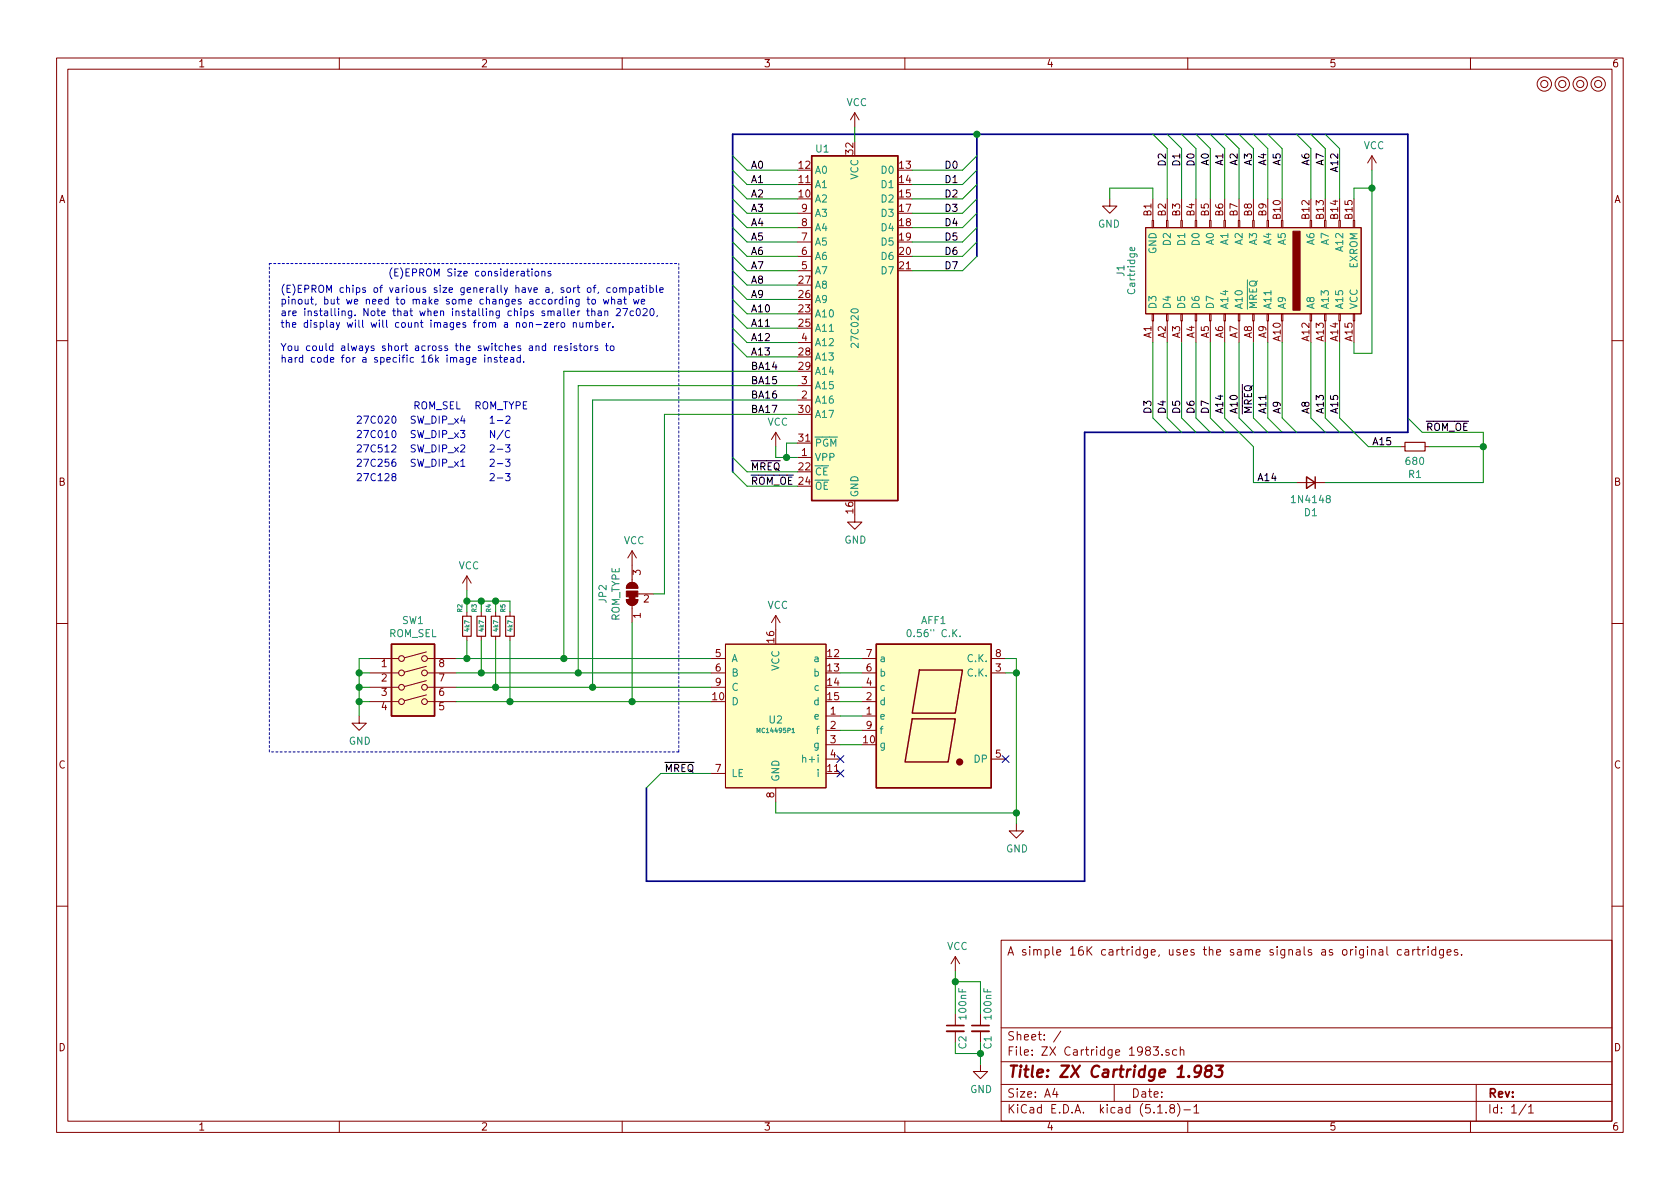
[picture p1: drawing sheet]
<svg xmlns="http://www.w3.org/2000/svg" width="297mm" height="210mm" viewBox="0 0 297 210" stroke-linecap="round" stroke-linejoin="round" font-family="sans-serif">
<g fill="none" stroke="#840000" stroke-width=".18">
<path d="M10 10.3h277v189.9h-277zM12 12.2h273v186.1h-273zM60 10.3v1.9M110 10.3v1.9M151.1 19.9l-.7 1.3M151.1 19.9v2.6M151.1 19.9l.8 1.3M160 10.3v1.9M210 10.3v1.9M260 10.3v1.9M141 37.7h2.5M196.2 35.2v1.2h-1.3l1.3 1.3 1.3-1.3h-1.3"/>
<path d="M203.7 39h.3v1.3h-.3zM203.8 35.2v3.8M206.2 39h.3v1.3h-.3zM206.4 35.2v3.8M208.8 39h.2v1.3h-.2zM208.9 35.2v3.8M211.3 39h.3v1.3h-.3zM211.5 35.2v3.8M213.9 39h.2v1.3h-.2zM214 35.2v3.8M216.4 39h.3v1.3h-.3zM216.5 35.2v3.8"/>
<path d="M218.9 39h.3v1.3h-.3zM219.1 35.2v3.8M221.5 39h.2v1.3h-.2zM221.6 35.2v3.8M224 39h.3v1.3h-.3zM224.2 35.2v3.8M226.6 39h.2v1.3h-.2zM226.7 35.2v3.8M231.6 39h.3v1.3h-.3zM231.8 35.2v3.8M234.2 39h.2v1.3h-.2zM234.3 35.2v3.8"/>
<path d="M236.7 39h.3v1.3h-.3zM236.9 35.2v3.8M239.3 39h.2v1.3h-.2zM239.4 35.2v3.8M242.6 27.6l-.8 1.2M242.6 27.6v2.5M242.6 27.6l.7 1.2M141 47.9h2.5M141 45.3h2.5M141 42.8h2.5M141 40.3h2.5M202.6 40.3h38.1v15.2h-38.1z"/>
<path d="M203.7 55.5h.3v1.3h-.3zM203.8 56.8v3.8M206.2 55.5h.3v1.3h-.3zM206.4 56.8v3.8M208.8 55.5h.2v1.3h-.2zM208.9 56.8v3.8M211.3 55.5h.3v1.3h-.3zM211.5 56.8v3.8M213.9 55.5h.2v1.3h-.2zM214 56.8v3.8M216.4 55.5h.3v1.3h-.3zM216.5 56.8v3.8"/>
<path d="M218.9 55.5h.3v1.3h-.3zM219.1 56.8v3.8M221.5 55.5h.2v1.3h-.2zM221.6 56.8v3.8M224 55.5h.3v1.3h-.3zM224.2 56.8v3.8M226.6 55.5h.2v1.3h-.2zM226.7 56.8v3.8M231.6 55.5h.3v1.3h-.3zM231.8 56.8v3.8M234.2 55.5h.2v1.3h-.2zM234.3 56.8v3.8"/>
<path d="M236.7 55.5h.3v1.3h-.3zM236.9 56.8v3.8M239.3 55.5h.2v1.3h-.2zM239.4 56.8v3.8M10 60.2h2M137.2 76.4l-.8 1.3M137.2 76.4v2.6M137.2 76.4l.7 1.3M141 70.7h2.5M141 68.2h2.5M141 60.6h2.5M247.6 79h.8"/>
<path d="M252 79h.7M285 60.2h2M111.8 97.4l-.8 1.3M111.8 97.4v5.6M111.8 97.4l.7 1.3M141 80.9h2.5M151.1 91.1v1.2h1.3l-1.3 1.3-1.2-1.3h1.2M229.2 85.3h5.1M10 110.3h2M65.4 116.5h5.1M65.4 119h5.1M75.4 117.8l-3.9 1.1"/>
<path d="M75.4 115.3l-3.9 1M75.6 116.5h5M75.6 119h5M82.5 101.8l-.7 1.3M82.5 101.8v2.6M82.5 108.2v.8M82.5 112.5v.8M82.5 101.8l.8 1.3M85.1 108.2v.8M85.1 112.5v.8M87.6 108.2v.8M87.6 112.5v.8"/>
<path d="M90.2 108.2v.8M90.2 112.5v.8M110.7 106h2.1a1.02 1.02 0 0 1-1 1.1 1.02 1.02 0 0 1-1.1-1.1zM111 103.3a1.02 1.02 0 0 1 1.1-.3 1.02 1.02 0 0 1 .7 1h-2.1zM111.8 107.1v3M112.8 105h2.8M125.7 116.5h2.6M125.7 119h2.6M128.3 113.9h17.7v25.4h-17.7zM137.2 108.8v2.6M137.2 108.8l-.8 1.3M137.2 108.8l.7 1.3"/>
<path d="M152.4 116.5h2.5M152.4 119h2.5M175.3 116.5h2.5M175.3 119h2.5M285 110.3h2M63.5 126.6v1.3h1.3l-1.3 1.3-1.3-1.3h1.3M65.4 121.5h5.1M65.4 124.1h5.1M75.4 122.9l-3.9 1M75.4 120.4l-3.9 1M75.6 121.5h5M75.6 124.1h5"/>
<path d="M125.7 121.5h2.6M125.7 136.8h2.6M137.2 139.3v2.6M146 126.6h2.6M146 129.2h2.6M146 131.7h2.6M146 134.2h2.6M152.4 121.5h2.5M152.4 124.1h2.5M152.4 126.6h2.5M152.4 129.2h2.5M175.3 134.2h2.5"/>
<path d="M179.7 145.7v1.2h1.3l-1.3 1.3-1.3-1.3h1.3M10 160.2h2M168.9 169.2l-.8 1.2M168.9 169.2v2.5M168.9 179.3v2.1M168.9 169.2l.8 1.2M173.4 179.3v2.1M177 166.3h108v32h-108zM241.8 167.4v.2M241.8 167.9v1M242.5 168h.1a.37 .37 0 0 1 .6 .1v.8M242.5 167.9v1"/>
<path d="M243.9 168h.5l.1 .9M244.5 168.3h-.5l-.2 .2 .2 .4 .5-.1M245.2 167.4v1.3l.2 .2M247.8 168l-.4-.1-.3 .3v.6l.3 .1 .4-.1M248.4 168h.6l.1 .9M249.1 168.3h-.5a.29 .29 0 0 0-.2 .3 .29 .29 0 0 0 .2 .3l.5-.1M249.8 167.9v1M250.2 167.9l-.4 .3M250.5 167.9h.6M250.7 167.4v1.3l.4 .2M251.6 167.9v1M252 167.9l-.4 .3"/>
<path d="M252.5 167.4v.2M252.5 167.9v1M253.8 168l-.4-.1-.3 .3 .1 .6 .2 .1 .4-.1M253.8 167.4v1.5M255.2 167.9v1.2l-.3 .3-.3-.1M255.2 168l-.4-.1-.3 .3 .1 .6 .2 .1 .4-.1M255.9 168.4l.7-.1-.1-.3-.4-.1-.2 .2v.7h.6M257.7 168a.37 .37 0 0 0-.6 .1l.1 .2 .5 .2 .1 .1-.2 .3-.5-.1M258.4 168.8v.1M285 160.2h2M60 198.3v1.9M110 198.3v1.9"/>
<path d="M160 198.3v1.9M168.9 182.4v2M173.4 188.2v1.3h1.2l-1.2 1.2-1.3-1.2h1.3M173.4 182.4v2M177 194.8h108M177 191.8h108M177 187.8h108M177 181.8h108M186.5 192.5l-.4 1h1M186.8 193v1M187.6 182.3l-1.3 2M197 191.8v3"/>
<path d="M203.9 185.1h.9l-.5 .6 .4 .1v.7l-.2 .1-.6-.1M204.7 196.8h.8M205.5 186.5v.1M206.2 196.7v.1M206.7 185.7l-.4-.1-.2 .2 .1 .2 .5 .2v.3h-.6M207.1 196l-.3-.3 .2-.3a.48 .48 0 0 1 .6 .1l-.1 .4a.52 .52 0 0 0-.6 .2 .52 .52 0 0 0 .1 .6l.4 .1 .2-.1 .1-.4-.3-.3M208.1 185.7l-.5-.1-.3 .3 .1 .6 .2 .1 .5-.1M208.2 195.1a1.71 1.71 0 0 1 0 2.3M208.7 185.7l.2-.1 .3 .1 .1 .9M208.7 185.1v1.5M209.3 196.3h1.2M210 198.3v1.9"/>
<path d="M211.1 195.8l.4-.5v1.5M211.1 196.8h.9M260 198.3v1.9M261 191.8v6.5M269.8 195.2l-1.2 2M270.3 195.8l.4-.5v1.5M270.3 196.8h.8"/>
<circle cx="273" cy="14.9" r=".63"/>
<circle cx="273.1" cy="14.9" r="1.27"/>
<circle cx="276.2" cy="14.9" r=".63"/>
<circle cx="276.2" cy="14.9" r="1.27"/>
<circle cx="279.4" cy="14.9" r=".63"/>
<circle cx="279.4" cy="14.9" r="1.27"/>
<circle cx="282.6" cy="14.9" r=".63"/>
<circle cx="282.6" cy="14.9" r="1.27"/>
<circle cx="71" cy="116.5" r=".51"/>
<circle cx="71" cy="119" r=".51"/>
<circle cx="75.1" cy="116.5" r=".51"/>
<circle cx="75.1" cy="119" r=".51"/>
<circle cx="71" cy="121.5" r=".51"/>
<circle cx="71" cy="124.1" r=".51"/>
<circle cx="75.1" cy="124.1" r=".51"/>
<circle cx="75.1" cy="121.5" r=".51"/>
</g>
<path d="M212.3 189.3l-.1 .2a.68 .68 0 0 1-.9 0v-.7a.66 .66 0 0 1 .9-.3l.1 .1a1.5 1.5 0 0 1-.7 1.8h-.4M213.5 189.3l-.3-.2a.46 .46 0 0 1 .4-.7l.5 .1 .2 .4a.69 .69 0 0 1-.8 .4 .65 .65 0 0 0-.3 1 .65 .65 0 0 0 .8 0 .65 .65 0 0 0 0-.9l-.1-.1M215 188.4h1.3l-.8 .8a.52 .52 0 0 1 .6 .4v.5l-.3 .2-.7 .1-.3-.1" fill="none" stroke="#840000" stroke-width=".41"/>
<path d="M248.4 78.2h3.6v1.6h-3.6zM81.8 109h1.5v3.5h-1.5zM84.3 109h1.6v3.5h-1.6zM86.9 109h1.5v3.5h-1.5zM89.4 109h1.5v3.5h-1.5z" fill="none" stroke="#840000" stroke-width=".2"/>
<g fill="#ffffc2" stroke="#ffffc2" stroke-width=".18">
<path d="M69.2 113.9h7.6v12.7h-7.6z"/>
<path d="M128.3 113.9h17.7v25.4h-17.7z"/>
<path d="M154.9 113.9h20.4v25.4h-20.4z"/>
<path d="M143.5 27.6h15.2v60.9h-15.2z"/>
<path d="M202.6 40.3h38.1v15.2h-38.1z"/>
</g>
<path d="M143.5 27.6h15.2v60.9h-15.2zM231 84.3l1.5 1-1.5 1.1zM232.5 84.3v2.1M69.2 113.9h7.6v12.7h-7.6zM154.9 113.9h20.4v25.4h-20.4zM162.6 118.5h7.6l-1.3 7.6h-7.6zM161.3 127.1h7.6l-1.3 7.6h-7.6z" fill="none" stroke="#840000" stroke-width=".25"/>
<path d="M200.6 43.8v.3l-.1 .2h-.7v-.5l.3-.1 .1 .6M160.5 111.4l.2-.1a.69 .69 0 0 1 .4 .7 .69 .69 0 0 1-.4 .6l-.3-.2v-.3zM169.7 112.5v.1M140 129.6h.5M141.9 134.1l.2-.1h.3l.1 .8M141.9 133.5v1.3" fill="none" stroke="#008484" stroke-width=".18"/>
<circle cx="169.7" cy="134.7" r=".51" fill="#840000" stroke="#840000" stroke-width=".25"/>
<g fill="#840000" stroke="#840000" stroke-width=".18">
<path d="M110.7 106h2.1a1.02 1.02 0 0 1-1 1.1 1.02 1.02 0 0 1-1.1-1.1z"/>
<path d="M111 103.3a1.02 1.02 0 0 1 1.1-.3 1.02 1.02 0 0 1 .7 1h-2.1z"/>
<path d="M111.3 105.5h1v.5h-1z"/>
<path d="M110.7 104.5h2.1v1h-2.1z"/>
<path d="M228.6 40.9h1.3v14h-1.3z"/>
</g>
<path d="M167.4 182.4h3M171.8 182.4h3.1" fill="none" stroke="#840000" stroke-width=".33"/>
<path d="M167.4 181.4h3M171.8 181.4h3.1" fill="none" stroke="#840000" stroke-width=".3"/>
<path d="M47.6 46.6h72.4M47.6 133v-86.4M120 133v-86.4M120 133h-72.4" fill="none" stroke="#0000c2" stroke-width=".18" stroke-dasharray=".4 .4"/>
<path d="M172.7 23.7v21.6M129.5 83.4v-59.7h119.4v52.7h-57.1v79.4h-77.5v-16.5" fill="none" stroke="#000084" stroke-width=".3"/>
<g fill="none" stroke="#008400" stroke-width=".18">
<path d="M129.5 37.7l2.6 2.6h8.9M129.5 27.6l2.6 2.5h8.9M129.5 30.1l2.6 2.5h8.9M129.5 32.6l2.6 2.6h8.9M129.5 35.2l2.6 2.5h8.9M151.1 22.5v2.5M172.7 37.7l-2.5 2.6h-8.9M172.7 27.6l-2.5 2.5h-8.9M172.7 30.1l-2.5 2.5h-8.9M172.7 32.6l-2.5 2.6h-8.9M172.7 35.2l-2.5 2.5h-8.9M196.2 35.2v-1.9h7.6v1.9"/>
<path d="M203.8 23.7l2.6 2.6v8.9M206.4 23.7l2.5 2.6v8.9M208.9 23.7l2.6 2.6v8.9M211.5 23.7l2.5 2.6v8.9M214 23.7l2.5 2.6v8.9M216.5 23.7l2.6 2.6v8.9M219.1 23.7l2.5 2.6v8.9M221.6 23.7l2.6 2.6v8.9M224.2 23.7l2.5 2.6v8.9M229.2 23.7l2.6 2.6v8.9M231.8 23.7l2.5 2.6v8.9M234.3 23.7l2.6 2.6v8.9"/>
<path d="M242.6 33.3h-3.2v1.9M242.6 30.1v32.4h-3.2v-1.9M129.5 40.3l2.6 2.5h8.9M129.5 42.8l2.6 2.5h8.9M129.5 45.3l2.6 2.6h8.9M129.5 47.9l2.6 2.5h8.9M129.5 50.4l2.6 2.6h8.9M129.5 53l2.6 2.5h8.9M129.5 55.5l2.6 2.5h8.9M129.5 58l2.6 2.6h8.9M172.7 40.3l-2.5 2.5h-8.9M172.7 42.8l-2.5 2.5h-8.9"/>
<path d="M172.7 45.3l-2.5 2.6h-8.9M129.5 60.6l2.6 2.5h8.9M137.2 79v1.9h3.8M141 70.7h-36.2v50.8M141 68.2h-38.8v50.8M141 65.7h-41.3v50.8M141 78.4h-1.9v2.5M141 73.3h-23.5v31.7h-1.9M203.8 60.6v13.3l2.6 2.5M206.4 60.6v13.3l2.5 2.5M208.9 60.6v13.3l2.6 2.5M211.5 60.6v13.3l2.5 2.5"/>
<path d="M214 60.6v13.3l2.5 2.5M216.5 60.6v13.3l5.1 5.1v6.3h7.6M219.1 60.6v13.3l2.5 2.5M221.6 60.6v13.3l2.6 2.5M224.2 60.6v13.3l2.5 2.5M226.7 60.6v13.3l2.5 2.5M231.8 60.6v13.3l2.5 2.5M234.3 60.6v13.3l2.6 2.5M236.9 60.6v13.3l5 5.1h5.7M248.9 73.9l2.6 2.5h10.8v8.9h-28M252.7 79h9.6M129.5 83.4l2.6 2.6h8.9"/>
<path d="M129.5 80.9l2.6 2.5h8.9M63.5 119h1.9M65.4 116.5h-1.9v10.1M80.6 116.5h45.1M80.6 119h45.1M82.5 104.4v3.8M82.5 113.3v3.2M82.5 106.3h7.7v1.9M85.1 106.3v1.9M85.1 113.3v5.7M87.6 106.3v1.9M87.6 113.3v8.2"/>
<path d="M90.2 113.3v10.8M111.8 110.1v14M148.6 116.5h3.8M148.6 119h3.8M177.8 116.5h1.9v29.2M177.8 119h1.9M63.5 121.5h1.9M63.5 124.1h1.9M80.6 121.5h45.1M80.6 124.1h45.1M125.7 136.8h-8.9l-2.5 2.5M148.6 121.5h3.8"/>
<path d="M148.6 124.1h3.8M148.6 126.6h3.8M148.6 129.2h3.8M148.6 131.7h3.8M137.2 141.9v1.9h42.5M168.9 173.6h4.5v5.7M168.9 171.7v7.6M168.9 184.4v1.9h4.5M173.4 184.4v3.8"/>
</g>
<g fill="none" stroke="#0000c2" stroke-width=".18">
<path d="M94.1 47.5v.2M94.1 48v.8M94.7 48h.3l.2 .2v.4l-.2 .2h-.3l-.1-.2zM94.8 57.4h.9M95.8 48.1l.2-.1h.3v.8M95.8 48v.8M96.2 57h.7l-.7 .9h.7M97.3 57.4l.6-.1-.1-.2-.3-.1-.2 .2 .1 .6h.4M97.4 48h-.3l-.2 .2 .1 .1 .4 .2v.3h-.5M98.5 57v.9M98.8 57l-.3 .3M99.2 57.2l.2-.2 .4 .2v.5l-.1 .1-.3 .1-.2-.1z"/>
<path d="M101.4 57.2l.1-.2 .4 .1v.8M101.4 57v.9M102.2 55v.8M102.4 52.9l-.1 1.2-.1 .1-.3-.1M102.4 53l-.4-.1-.2 .3 .1 .5h.5M102.5 55h-.2l-.1 .2M102.5 57l.1 .8 .3 .1 .1-.1M103 57v.9M103.7 57.2l.1-.2 .3 .1 .1 .8M103.7 57v.9M103.7 55h.5M103.8 52.9h.5"/>
<path d="M103.9 54.6v1l.3 .2M104 50.9h.3l.1 .1v.7h-.3l-.3-.2zM104 52.5v1.1l.3 .2M104.2 57.2l.2-.2 .3 .1v.8M104.6 55.1l.2-.1h.3l.1 .8M104.6 54.6v1.2M104.7 53l.4-.1 .1 .2v.6l-.3 .1-.3-.3zM104.9 50.9h.5M105.4 50.4l-.3 .2v1.1M105.4 57.1l.3-.1 .3 .3-.2 .5h-.4M105.4 56.6v1.3M105.8 55h.4l.1 .8"/>
<path d="M105.8 51.7l-.1 .2M106.3 55.3h-.4l-.2 .2 .1 .3h.5M106.5 57.4l.5-.1v-.2l-.4-.1-.1 .2v.6h.5M106.7 52.9l.2 .9 .3-.6 .2 .6 .2-.9M106.9 55.1l.2-.1h.3l.1 .8M106.9 55v.8M107.6 57v.9M107.9 50.9h-.4l-.2 .2 .1 .6h.5M107.9 57l-.3 .3M108.1 53.1l.2-.2 .3 .1 .1 .8M108.1 52.5v1.3M108.4 57.8v.1"/>
<path d="M108.4 51l.2-.1 .4 .1v.5l-.1 .2h-.3l-.2-.1zM109 54.7l.5-.1 .2 .3v.2l-.8 .7h.8M109.3 53h.5v.8M109.6 51l.2-.1h.3v.8M109.6 50.9v.8M109.8 53.2l-.4 .1-.2 .2 .1 .2h.5M110.1 51l.2-.1h.3l.1 .8M110.1 54.6h.9l-.6 1.2M110.3 52.9h.4M110.4 52.5v1.1l.3 .2M111.3 50.9h.3l.3 .2-.1 .6h-.5M111.3 50.9v1.2"/>
<path d="M112 52.9l.2 .9 .3-.6 .2 .6 .3-.9M112 55h-.4l-.2 .2 .1 .6h.5M112.4 50.9h.5l.1 .8M112.6 54.7l.2-.1a.69 .69 0 0 1 .4 .6 .69 .69 0 0 1-.4 .6l-.2-.1-.1-.4zM113 51.2h-.5l-.1 .2v.3h.6M113.4 53.3l.6-.1-.1-.2-.3-.1-.2 .2 .1 .6h.4M113.4 50.9h.5M113.6 50.4v1.1l.3 .2M113.7 54.7l.5-.1 .2 .1v.2v.2l-.8 .7h.8M114.3 50.4v.2M114.3 50.9v.8M114.9 50.9h.4l.2 .2-.1 .6h-.5"/>
<path d="M114.9 50.4v1.3M115 54.7l.2-.1a.67 .67 0 0 1 .5 .6 .67 .67 0 0 1-.5 .6l-.2-.2-.1-.3zM116.1 50.4v1.1l.1 .2M116.2 55.8l-.1 .2M116.7 51.3l.6-.1-.1-.3h-.4l-.1 .1v.7h.5M69.3 78.8l.5-.1 .2 .3v.2l-.8 .7h.8M69.4 73.7l.2-.1a.67 .67 0 0 1 .4 .6 .67 .67 0 0 1-.4 .6l-.2-.1-.1-.3zM69.4 76.2l.2-.1a.67 .67 0 0 1 .4 .7 .67 .67 0 0 1-.4 .6l-.2-.1-.1-.4zM83.6 63.6l.6-.1-.1-.2-.3-.1-.2 .2v.6h.5M85.7 63.2v.9M86.3 63.3l.2-.1 .3 .1v.8M86.3 63.2v.9"/>
<path d="M87.9 63.3l-.3-.1-.2 .2 .1 .2 .4 .1v.3h-.5M88.3 63.2h.5M88.5 62.8v1.1l.3 .2M89.2 63.6l.5-.1v-.2l-.4-.1-.1 .2v.6h.5M89.4 78.7h.8l-.5 .4 .4 .2v.5l-.2 .1-.5-.1M89.5 73.7l.4-.1 .3 .3-.1 .2-.7 .7h.8M90.1 76.2a.6 .6 0 0 0-.8 .5 .6 .6 0 0 0 .6 .7l.2-.1M90.3 63.3h.5v.8M90.8 63.5l-.4 .1-.2 .1 .1 .3h.5M92 63.3l-.4-.1-.2 .2 .1 .6h.5M92 62.8v1.3M92.6 63.9v.2"/>
<path d="M98 61.2v.8M98.4 61.2h-.3l-.1 .2M98.8 61.6l.6-.1-.1-.3h-.4l-.1 .1v.6h.5M100.3 61.2h-.3l-.2 .1 .1 .2 .4 .1v.3h-.5M100.9 60.7v.2M100.9 61.2v.8M102 61.2h-.3l-.2 .1v.2l.5 .1v.3h-.5M102.4 61.2h.5M102.6 60.7v1.1l.3 .2M103.4 61.2h.3l.2 .2-.1 .5-.3 .1-.3-.2zM104.4 61.2v.8M104.8 61.2l-.4 .2"/>
<path d="M105.7 61.2h-.3l-.2 .1v.2l.5 .1v.3h-.5M107 61.2h.5M107.2 60.7v1.1l.3 .2M108 61.2h.3l.2 .1 .1 .5-.2 .1-.3 .1-.2-.1zM69.5 84.3l-.2-.1v-.3l.5-.2 .2 .2v.3l-.6 .1-.1 .2v.3l.2 .2h.3l.2-.2v-.4l-.2-.1M69.9 81.2l-.4 .1a.87 .87 0 0 0 0 1.2l.5-.2v-.5l-.5-.1-.2 .2M89.4 83.7h.8l-.5 .5 .4 .1v.6l-.2 .1-.5-.1M89.4 81.2h.8l-.5 .5 .4 .1v.5l-.2 .2-.5-.2"/>
</g>
<g fill="#008400" stroke="#008400" stroke-width=".25">
<circle cx="82.6" cy="116.5" r=".51"/>
<circle cx="82.6" cy="106.3" r=".51"/>
<circle cx="63.5" cy="124.1" r=".51"/>
<circle cx="242.6" cy="33.3" r=".51"/>
<circle cx="87.6" cy="106.3" r=".51"/>
<circle cx="111.8" cy="124.1" r=".51"/>
<circle cx="172.7" cy="23.7" r=".51"/>
<circle cx="85.1" cy="106.3" r=".51"/>
<circle cx="104.8" cy="121.5" r=".51"/>
<circle cx="102.2" cy="119" r=".51"/>
<circle cx="99.7" cy="116.5" r=".51"/>
<circle cx="139.1" cy="80.9" r=".51"/>
<circle cx="63.5" cy="119" r=".51"/>
<circle cx="63.5" cy="121.5" r=".51"/>
<circle cx="85.1" cy="119" r=".51"/>
<circle cx="87.6" cy="121.5" r=".51"/>
<circle cx="90.2" cy="124.1" r=".51"/>
<circle cx="168.9" cy="173.6" r=".51"/>
<circle cx="173.4" cy="186.3" r=".51"/>
<circle cx="262.3" cy="79" r=".51"/>
<circle cx="179.7" cy="119" r=".51"/>
<circle cx="179.7" cy="143.8" r=".51"/>
</g>
<path d="M148 136.2l1.2 1.2M148 133.6l1.2 1.2M149.2 136.2l-1.2 1.2M149.2 133.6l-1.2 1.2M177.2 133.6l1.2 1.2M178.4 133.6l-1.2 1.2" fill="none" stroke="#000084" stroke-width=".18"/>
<text font-size="2.8" fill="#840000" x="178" y="190.5">Title: ZX Cartridge 1.983</text>
<g font-size="2.1" fill="#840000">
<text x="178" y="169">A simple 16K cartridge, uses the same signals as original cartridges.</text>
<text x="178" y="184">Sheet: /</text>
<text x="178" y="186.7">File: ZX Cartridge 1983.sch</text>
<text x="178" y="196.9">KiCad E.D.A. kicad (5.1.8)-1</text>
<text x="178" y="194.1">Size: A4</text>
<text x="200" y="194.1">Date:</text>
<text x="263" y="194.1">Rev:</text>
<text x="263" y="196.9">Id: 1/1</text>
</g>
<g font-size="1.8" fill="#840000">
<text x="35" y="11.9">1</text>
<text x="85" y="11.9">2</text>
<text x="135" y="11.9">3</text>
<text x="185" y="11.9">4</text>
<text x="235" y="11.9">5</text>
<text x="285" y="11.9">6</text>
<text x="141.3" y="29.8">12</text>
<text x="150.9" y="27.2" transform="rotate(-90 150.9 27.2)">32</text>
<text x="159.1" y="29.8">13</text>
<text x="10.4" y="35.9">A</text>
<text x="141.3" y="34.9">10</text>
<text x="141.3" y="32.4">11</text>
<text x="159.1" y="32.4">14</text>
<text x="159.1" y="34.9">15</text>
<text x="285.4" y="35.9">A</text>
<text x="141.8" y="40">8</text>
<text x="141.8" y="37.5">9</text>
<text x="159.1" y="37.5">17</text>
<text x="159.1" y="40">18</text>
<text x="203.6" y="38.2" transform="rotate(-90 203.6 38.2)">B1</text>
<text x="206.1" y="38.2" transform="rotate(-90 206.1 38.2)">B2</text>
<text x="208.7" y="38.2" transform="rotate(-90 208.7 38.2)">B3</text>
<text x="211.2" y="38.2" transform="rotate(-90 211.2 38.2)">B4</text>
<text x="213.7" y="38.2" transform="rotate(-90 213.7 38.2)">B5</text>
<text x="216.3" y="38.2" transform="rotate(-90 216.3 38.2)">B6</text>
<text x="218.8" y="38.2" transform="rotate(-90 218.8 38.2)">B7</text>
<text x="221.4" y="38.2" transform="rotate(-90 221.4 38.2)">B8</text>
<text x="223.9" y="38.2" transform="rotate(-90 223.9 38.2)">B9</text>
<text x="226.4" y="38.7" transform="rotate(-90 226.4 38.7)">B10</text>
<text x="231.5" y="38.7" transform="rotate(-90 231.5 38.7)">B12</text>
<text x="234.1" y="38.7" transform="rotate(-90 234.1 38.7)">B13</text>
<text x="236.6" y="38.7" transform="rotate(-90 236.6 38.7)">B14</text>
<text x="239.1" y="38.7" transform="rotate(-90 239.1 38.7)">B15</text>
<text x="141.8" y="47.6">5</text>
<text x="141.8" y="45.1">6</text>
<text x="141.8" y="42.5">7</text>
<text x="159.1" y="42.5">19</text>
<text x="159.1" y="45.1">20</text>
<text x="159.1" y="47.6">21</text>
<text x="141.3" y="52.7">26</text>
<text x="141.3" y="50.2">27</text>
<text x="141.3" y="55.2">23</text>
<text x="141.3" y="57.8">25</text>
<text x="203.6" y="59.8" transform="rotate(-90 203.6 59.8)">A1</text>
<text x="206.1" y="59.8" transform="rotate(-90 206.1 59.8)">A2</text>
<text x="208.7" y="59.8" transform="rotate(-90 208.7 59.8)">A3</text>
<text x="211.2" y="59.8" transform="rotate(-90 211.2 59.8)">A4</text>
<text x="213.7" y="59.8" transform="rotate(-90 213.7 59.8)">A5</text>
<text x="216.3" y="59.8" transform="rotate(-90 216.3 59.8)">A6</text>
<text x="218.8" y="59.8" transform="rotate(-90 218.8 59.8)">A7</text>
<text x="221.4" y="59.8" transform="rotate(-90 221.4 59.8)">A8</text>
<text x="223.9" y="59.8" transform="rotate(-90 223.9 59.8)">A9</text>
<text x="141.3" y="62.9">28</text>
<text x="141.3" y="65.4">29</text>
<text x="141.8" y="60.3">4</text>
<text x="226.4" y="60.3" transform="rotate(-90 226.4 60.3)">A10</text>
<text x="231.5" y="60.3" transform="rotate(-90 231.5 60.3)">A12</text>
<text x="234.1" y="60.3" transform="rotate(-90 234.1 60.3)">A13</text>
<text x="236.6" y="60.3" transform="rotate(-90 236.6 60.3)">A14</text>
<text x="239.1" y="60.3" transform="rotate(-90 239.1 60.3)">A15</text>
<text x="141.8" y="70.5">2</text>
<text x="141.8" y="67.9">3</text>
<text x="141.3" y="73">30</text>
<text x="141.3" y="83.2">22</text>
<text x="141.3" y="78.1">31</text>
<text x="141.8" y="80.6">1</text>
<text x="10.4" y="85.9">B</text>
<text x="285.4" y="85.9">B</text>
<text x="150.9" y="90.7" transform="rotate(-90 150.9 90.7)">16</text>
<text x="113.3" y="101.7" transform="rotate(-90 113.3 101.7)">3</text>
<text x="113.8" y="106.5">2</text>
<text x="113.3" y="109.3" transform="rotate(-90 113.3 109.3)">1</text>
<text x="136.9" y="113.6" transform="rotate(-90 136.9 113.6)">16</text>
<text x="67.5" y="118">1</text>
<text x="77.6" y="118">8</text>
<text x="126.5" y="116.2">5</text>
<text x="126.5" y="118.7">6</text>
<text x="146.4" y="116.2">12</text>
<text x="146.4" y="118.7">13</text>
<text x="153.2" y="118.7">6</text>
<text x="153.2" y="116.2">7</text>
<text x="176" y="118.7">3</text>
<text x="176" y="116.2">8</text>
<text x="67.5" y="120.5">2</text>
<text x="67.5" y="123.1">3</text>
<text x="67.5" y="125.6">4</text>
<text x="77.6" y="125.6">5</text>
<text x="77.6" y="123.1">6</text>
<text x="77.6" y="120.5">7</text>
<text x="126" y="123.8">10</text>
<text x="126.5" y="121.3">9</text>
<text x="146.4" y="121.3">14</text>
<text x="146.4" y="123.8">15</text>
<text x="153.2" y="123.8">2</text>
<text x="153.2" y="121.3">4</text>
<text x="146.8" y="126.4">1</text>
<text x="146.8" y="128.9">2</text>
<text x="146.8" y="131.4">3</text>
<text x="152.7" y="131.4">10</text>
<text x="153.2" y="126.4">1</text>
<text x="153.2" y="128.9">9</text>
<text x="10.4" y="135.9">C</text>
<text x="126.5" y="136.5">7</text>
<text x="146.4" y="136.5">11</text>
<text x="146.8" y="134">4</text>
<text x="176" y="134">5</text>
<text x="285.4" y="135.9">C</text>
<text x="136.9" y="141.1" transform="rotate(-90 136.9 141.1)">8</text>
<text x="10.4" y="185.9">D</text>
<text x="285.4" y="185.9">D</text>
<text x="35" y="199.9">1</text>
<text x="85" y="199.9">2</text>
<text x="135" y="199.9">3</text>
<text x="185" y="199.9">4</text>
<text x="235" y="199.9">5</text>
<text x="285" y="199.9">6</text>
</g>
<g font-size="1.8" fill="#008484">
<text x="149.7" y="18.8">VCC</text>
<text x="144.3" y="27">U1</text>
<text x="241.1" y="26.4">VCC</text>
<text x="144" y="35.8">A2</text>
<text x="144" y="33.3">A1</text>
<text x="144" y="30.7">A0</text>
<text x="151.8" y="31.8" transform="rotate(-90 151.8 31.8)">VCC</text>
<text x="156" y="30.7">D0</text>
<text x="156" y="33.3">D1</text>
<text x="156" y="35.8">D2</text>
<text x="144" y="40.9">A4</text>
<text x="144" y="38.3">A3</text>
<text x="156" y="38.3">D3</text>
<text x="156" y="40.9">D4</text>
<text x="194.1" y="40.3">GND</text>
<text x="144" y="46">A6</text>
<text x="144" y="43.4">A5</text>
<text x="156" y="43.4">D5</text>
<text x="156" y="46">D6</text>
<text x="204.5" y="44.9" transform="rotate(-90 204.5 44.9)">GND</text>
<text x="207" y="43.3" transform="rotate(-90 207 43.3)">D2</text>
<text x="209.5" y="43.3" transform="rotate(-90 209.5 43.3)">D1</text>
<text x="212.1" y="43.3" transform="rotate(-90 212.1 43.3)">D0</text>
<text x="214.6" y="43.3" transform="rotate(-90 214.6 43.3)">A0</text>
<text x="217.2" y="43.3" transform="rotate(-90 217.2 43.3)">A1</text>
<text x="219.7" y="43.3" transform="rotate(-90 219.7 43.3)">A2</text>
<text x="222.2" y="43.3" transform="rotate(-90 222.2 43.3)">A3</text>
<text x="224.8" y="43.3" transform="rotate(-90 224.8 43.3)">A4</text>
<text x="227.3" y="43.3" transform="rotate(-90 227.3 43.3)">A5</text>
<text x="232.4" y="43.3" transform="rotate(-90 232.4 43.3)">A6</text>
<text x="234.9" y="43.3" transform="rotate(-90 234.9 43.3)">A7</text>
<text x="237.5" y="44.2" transform="rotate(-90 237.5 44.2)">A12</text>
<text x="240" y="47.5" transform="rotate(-90 240 47.5)">EXROM</text>
<text x="144" y="53.6">A9</text>
<text x="144" y="51">A8</text>
<text x="144" y="48.5">A7</text>
<text x="156" y="48.5">D7</text>
<text x="198.8" y="48.8" transform="rotate(-90 198.8 48.8)">J1</text>
<text x="200.7" y="51.8" transform="rotate(-90 200.7 51.8)">Cartridge</text>
<text x="144" y="56.1">A10</text>
<text x="144" y="58.7">A11</text>
<text x="204.5" y="54.8" transform="rotate(-90 204.5 54.8)">D3</text>
<text x="207" y="54.8" transform="rotate(-90 207 54.8)">D4</text>
<text x="209.5" y="54.8" transform="rotate(-90 209.5 54.8)">D5</text>
<text x="212.1" y="54.8" transform="rotate(-90 212.1 54.8)">D6</text>
<text x="214.6" y="54.8" transform="rotate(-90 214.6 54.8)">D7</text>
<text x="217.2" y="54.8" transform="rotate(-90 217.2 54.8)">A14</text>
<text x="219.7" y="54.8" transform="rotate(-90 219.7 54.8)">A10</text>
<text x="222.2" y="54.8" transform="rotate(-90 222.2 54.8)">MREQ</text>
<text x="224.8" y="54.8" transform="rotate(-90 224.8 54.8)">A11</text>
<text x="227.3" y="54.8" transform="rotate(-90 227.3 54.8)">A9</text>
<text x="232.4" y="54.8" transform="rotate(-90 232.4 54.8)">A8</text>
<text x="234.9" y="54.8" transform="rotate(-90 234.9 54.8)">A13</text>
<text x="237.5" y="54.8" transform="rotate(-90 237.5 54.8)">A15</text>
<text x="240" y="54.8" transform="rotate(-90 240 54.8)">VCC</text>
<text x="144" y="63.7">A13</text>
<text x="144" y="61.2">A12</text>
<text x="151.8" y="61.1" transform="rotate(-90 151.8 61.1)">27C020</text>
<text x="144" y="71.4">A16</text>
<text x="144" y="66.3">A14</text>
<text x="144" y="68.8">A15</text>
<text x="135.7" y="75.3">VCC</text>
<text x="144" y="73.9">A17</text>
<text x="144" y="81.5">VPP</text>
<text x="144" y="79">PGM</text>
<text x="248.7" y="82.2">680</text>
<text x="144" y="84.1">CE</text>
<text x="144" y="86.6">OE</text>
<text x="151.8" y="88" transform="rotate(-90 151.8 88)">GND</text>
<text x="228.7" y="89">1N4148</text>
<text x="249.1" y="84.5">R1</text>
<text x="230.7" y="91.3">D1</text>
<text x="81.1" y="100.7">VCC</text>
<text x="110.3" y="96.2">VCC</text>
<text x="149.3" y="96.1">GND</text>
<text x="107.2" y="106.6" transform="rotate(-90 107.2 106.6)">JP2</text>
<text x="135.7" y="107.7">VCC</text>
<text x="68.8" y="112.7">ROM_SEL</text>
<text x="71.1" y="110.4">SW1</text>
<text x="109.6" y="109.9" transform="rotate(-90 109.6 109.9)">ROM_TYPE</text>
<text x="161" y="112.7">0.56&quot; C.K.</text>
<text x="162.9" y="110.4">AFF1</text>
<text x="129.3" y="117.1">A</text>
<text x="129.3" y="119.6">B</text>
<text x="137.8" y="118.7" transform="rotate(-90 137.8 118.7)">VCC</text>
<text x="143.9" y="119.6">b</text>
<text x="144" y="117.1">a</text>
<text x="155.4" y="119.6">b</text>
<text x="155.4" y="117.1">a</text>
<text x="171.2" y="119.6">C.K.</text>
<text x="171.2" y="117.1">C.K.</text>
<text x="129.3" y="124.7">D</text>
<text x="129.3" y="122.2">C</text>
<text x="143.9" y="124.7">d</text>
<text x="144" y="122.2">c</text>
<text x="155.4" y="124.7">d</text>
<text x="155.4" y="122.2">c</text>
<text x="61.7" y="131.7">GND</text>
<text x="136" y="127.9">U2</text>
<text x="144" y="127.2">e</text>
<text x="144.4" y="129.8">f</text>
<text x="155.4" y="127.2">e</text>
<text x="155.4" y="129.8">f</text>
<text x="129.3" y="137.4">LE</text>
<text x="142.4" y="134.9">h+i</text>
<text x="143.9" y="132.3">g</text>
<text x="144.6" y="137.4">i</text>
<text x="155.4" y="132.3">g</text>
<text x="172.3" y="134.9">DP</text>
<text x="137.8" y="138.3" transform="rotate(-90 137.8 138.3)">GND</text>
<text x="177.9" y="150.7">GND</text>
<text x="167.4" y="168">VCC</text>
<text x="170.9" y="185.5" transform="rotate(-90 170.9 185.5)">C2</text>
<text x="170.9" y="180.1" transform="rotate(-90 170.9 180.1)">100nF</text>
<text x="175.3" y="185.5" transform="rotate(-90 175.3 185.5)">C1</text>
<text x="175.3" y="180.1" transform="rotate(-90 175.3 180.1)">100nF</text>
<text x="171.5" y="193.3">GND</text>
</g>
<g font-size="1.8">
<text x="132.7" y="29.8">A0</text>
<text x="167.3" y="29.8">D0</text>
<text x="206.1" y="29.2" transform="rotate(-90 206.1 29.2)">D2</text>
<text x="208.7" y="29.2" transform="rotate(-90 208.7 29.2)">D1</text>
<text x="211.2" y="29.2" transform="rotate(-90 211.2 29.2)">D0</text>
<text x="213.7" y="29.2" transform="rotate(-90 213.7 29.2)">A0</text>
<text x="216.3" y="29.2" transform="rotate(-90 216.3 29.2)">A1</text>
<text x="218.8" y="29.2" transform="rotate(-90 218.8 29.2)">A2</text>
<text x="221.4" y="29.2" transform="rotate(-90 221.4 29.2)">A3</text>
<text x="223.9" y="29.2" transform="rotate(-90 223.9 29.2)">A4</text>
<text x="226.4" y="29.2" transform="rotate(-90 226.4 29.2)">A5</text>
<text x="231.5" y="29.2" transform="rotate(-90 231.5 29.2)">A6</text>
<text x="234.1" y="29.2" transform="rotate(-90 234.1 29.2)">A7</text>
<text x="132.7" y="32.4">A1</text>
<text x="132.7" y="34.9">A2</text>
<text x="167.3" y="32.4">D1</text>
<text x="167.3" y="34.9">D2</text>
<text x="236.6" y="30.2" transform="rotate(-90 236.6 30.2)">A12</text>
<text x="132.7" y="40">A4</text>
<text x="132.7" y="37.5">A3</text>
<text x="167.3" y="37.5">D3</text>
<text x="167.3" y="40">D4</text>
<text x="132.7" y="42.5">A5</text>
<text x="132.7" y="45.1">A6</text>
<text x="132.7" y="47.6">A7</text>
<text x="167.3" y="42.5">D5</text>
<text x="167.3" y="45.1">D6</text>
<text x="167.3" y="47.6">D7</text>
<text x="132.7" y="50.2">A8</text>
<text x="132.7" y="52.7">A9</text>
<text x="132.7" y="55.2">A10</text>
<text x="132.7" y="57.8">A11</text>
<text x="132.7" y="60.3">A12</text>
<text x="132.7" y="62.9">A13</text>
<text x="132.7" y="65.4">BA14</text>
<text x="132.7" y="67.9">BA15</text>
<text x="132.7" y="70.5">BA16</text>
<text x="132.7" y="73">BA17</text>
<text x="203.6" y="73.3" transform="rotate(-90 203.6 73.3)">D3</text>
<text x="206.1" y="73.3" transform="rotate(-90 206.1 73.3)">D4</text>
<text x="208.7" y="73.3" transform="rotate(-90 208.7 73.3)">D5</text>
<text x="211.2" y="73.3" transform="rotate(-90 211.2 73.3)">D6</text>
<text x="213.7" y="73.3" transform="rotate(-90 213.7 73.3)">D7</text>
<text x="216.3" y="73.3" transform="rotate(-90 216.3 73.3)">A14</text>
<text x="218.8" y="73.3" transform="rotate(-90 218.8 73.3)">A10</text>
<text x="221.4" y="73.3" transform="rotate(-90 221.4 73.3)">MREQ</text>
<text x="223.9" y="73.3" transform="rotate(-90 223.9 73.3)">A11</text>
<text x="226.4" y="73.3" transform="rotate(-90 226.4 73.3)">A9</text>
<text x="231.5" y="73.3" transform="rotate(-90 231.5 73.3)">A8</text>
<text x="234.1" y="73.3" transform="rotate(-90 234.1 73.3)">A13</text>
<text x="236.6" y="73.3" transform="rotate(-90 236.6 73.3)">A15</text>
<text x="252.1" y="76.2">ROM_OE</text>
<text x="132.7" y="83.2">MREQ</text>
<text x="242.6" y="78.7">A15</text>
<text x="132.7" y="85.7">ROM_OE 24</text>
<text x="222.2" y="85.1">A14</text>
<text x="117.5" y="136.5">MREQ</text>
</g>
<g font-size="1.8" fill="#0000c2">
<text x="49.5" y="51.8">(E)EPROM chips of various size generally have a, sort of, compatible</text>
<text x="49.5" y="53.8">pinout, but we need to make some changes according to what we</text>
<text x="68.6" y="48.9">(E)EPROM Size considerations</text>
<text x="49.5" y="55.9">are installing. Note that when installing chips smaller than 27c020,</text>
<text x="49.5" y="58">the display will will count images from a non-zero number.</text>
<text x="49.5" y="62.1">You could always short across the switches and resistors to</text>
<text x="49.5" y="64.1">hard code for a specific 16k image instead.</text>
<text x="62.9" y="74.9">27C020</text>
<text x="62.9" y="77.5">27C010</text>
<text x="72.4" y="74.9">SW_DIP_x4</text>
<text x="72.4" y="77.5">SW_DIP_x3</text>
<text x="73" y="72.4">ROM_SEL</text>
<text x="83.8" y="72.4">ROM_TYPE</text>
<text x="86.4" y="74.9">1-2</text>
<text x="86.4" y="77.5">N/C</text>
<text x="62.9" y="82.5">27C256</text>
<text x="62.9" y="80">27C512</text>
<text x="72.4" y="82.5">SW_DIP_x1</text>
<text x="72.4" y="80">SW_DIP_x2</text>
<text x="86.4" y="80">2-3</text>
<text x="86.4" y="82.5">2-3</text>
<text x="62.9" y="85.1">27C128</text>
<text x="86.4" y="85.1">2-3</text>
</g>
<g font-size="1.1" fill="#008484">
<text x="81.7" y="108.2" transform="rotate(-90 81.7 108.2)">R2</text>
<text x="83" y="111.6" transform="rotate(-90 83 111.6)">4k7</text>
<text x="84.3" y="108.2" transform="rotate(-90 84.3 108.2)">R3</text>
<text x="85.5" y="111.6" transform="rotate(-90 85.5 111.6)">4k7</text>
<text x="86.8" y="108.2" transform="rotate(-90 86.8 108.2)">R4</text>
<text x="88.1" y="111.6" transform="rotate(-90 88.1 111.6)">4k7</text>
<text x="89.3" y="108.2" transform="rotate(-90 89.3 108.2)">R5</text>
<text x="90.6" y="111.6" transform="rotate(-90 90.6 111.6)">4k7</text>
<text x="134.1" y="129.6">MC14495P1</text>
</g>
</svg>
